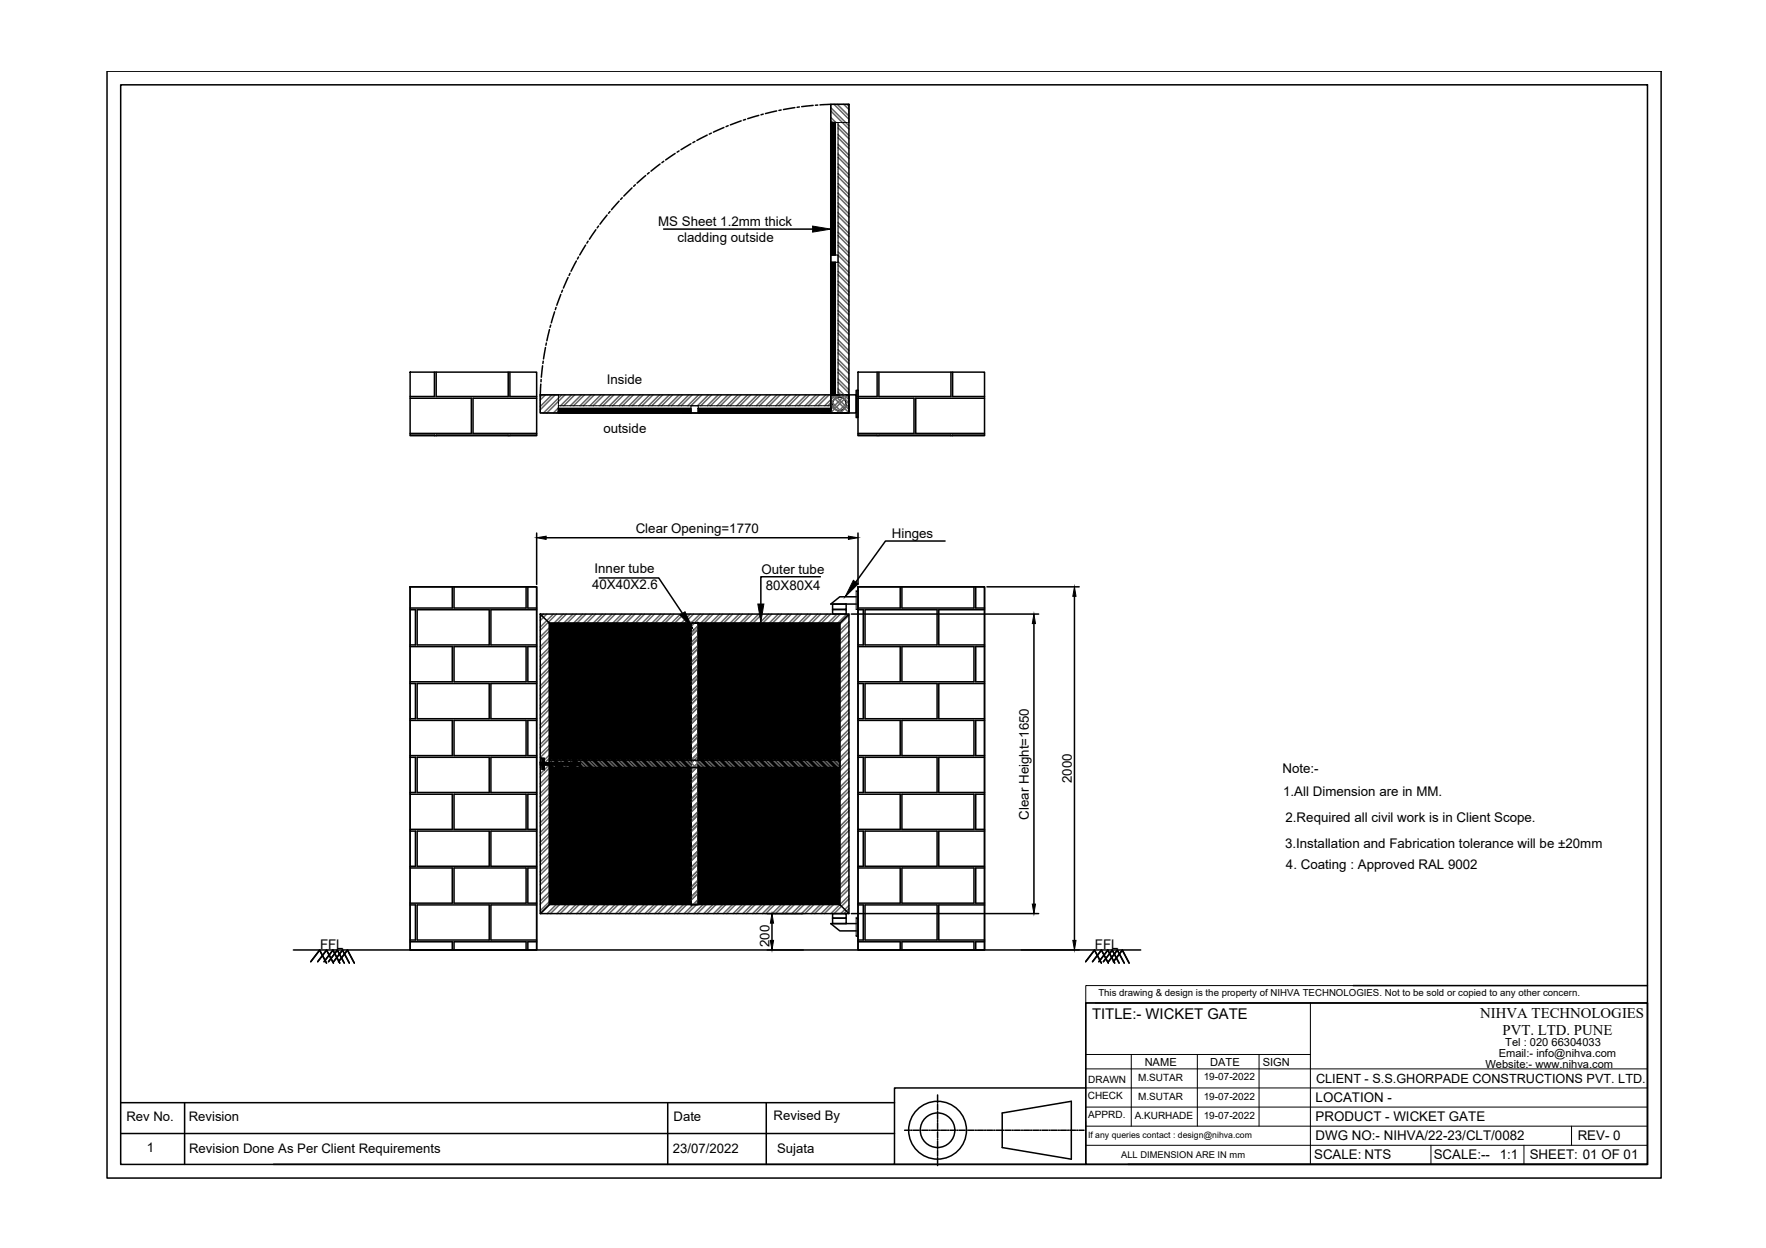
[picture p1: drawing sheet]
<svg xmlns="http://www.w3.org/2000/svg" width="297mm" height="210mm" viewBox="0 0 297 210" stroke-linecap="round" stroke-linejoin="round" font-family="sans-serif">
<!-- layer: 0 -->
<g fill="none" stroke="#000" stroke-width=".25">
<path d="M18 12h261.4v186.1h-261.4zM20.3 14.3h256.8v181.5h-256.8zM127.6 19.4l-1.8 .6M128.4 19.2l-.4 .1M130.6 18.7l-1.9 .4M131.4 18.5l-.4 .1M133.7 18.1l-1.9 .3M134.5 18h-.4M136.8 17.7l-2 .2M137.5 17.7h-.4M139.7 17.5h3.1v52h-3.1zM139.7 17.5l-1.8 .1"/>
<path d="M100.2 38.6l-1.1 1.6M100.7 38l-.3 .3M102.1 36.2l-1.2 1.5M102.6 35.6l-.2 .3M104.1 33.8l-1.3 1.5M104.7 33.3l-.3 .2M106.3 31.6l-1.4 1.4M106.9 31.1l-.3 .2M108.6 29.5l-1.5 1.3M109.2 29l-.3 .3M111 27.6l-1.5 1.2M111.6 38.5h25.1"/>
<path d="M111.6 27.1l-.3 .3M113.6 25.8l-1.6 1.1M114.2 25.4l-.3 .2M116.2 24.2l-1.7 1M116.9 23.8l-.4 .2M118.9 22.7l-1.7 .9M119.6 22.4l-.3 .2M121.8 21.4l-1.8 .8M122.5 21.1l-.4 .2M124.7 20.3l-1.9 .7M125.4 20.1l-.4 .1M139.7 20.6h.8v22.3h-.8z"/>
<path d="M91.7 58.5l-.3 1.9M91.9 57.7l-.1 .4M92.4 55.4l-.4 1.9M92.6 54.7l-.1 .4M93.3 52.5l-.6 1.8M93.5 51.7l-.1 .4M94.3 49.5l-.6 1.8M94.6 48.8l-.1 .4M95.5 46.7l-.7 1.8M95.9 46l-.2 .3M96.9 43.9l-.9 1.7M97.3 43.2l-.2 .4"/>
<path d="M98.5 41.2l-1 1.7M98.9 40.6l-.2 .3M139.7 44.1h.8v22.3h-.8zM69 62.6h21.3v10.7h-21.3zM69 67h10.3v5.9h-10.3M69 73.2h4.1v.1M73.1 62.6v4.1h-4.1M73.4 73.3v-.1h12.1v.1M73.4 62.6v4.1h12.1v-4.1M85.8 62.6v4.1h4.5M90.3 67h-10.7v5.9h10.7M90.3 73.2h-4.5v.1"/>
<path d="M90.9 66.4h51.9v3.1h-51.9zM91 64.6l-.1 1.8M91 63.8v.4M91.3 61.5l-.3 1.9M91.4 60.7l-.1 .4M93.9 68.7h22.3v.8h-22.3zM117.4 68.7h22.3v.8h-22.3zM139.7 66.4h4.3v3.1h-4.3zM144 65.6h.3v4.6h-.3zM144.3 62.6h21.3v10.7h-21.3zM144.3 67h9.4v5.9h-9.4M144.3 73.2h3.2v.1"/>
<path d="M147.5 62.6v4.1h-3.2M147.8 73.3v-.1h12.1v.1M147.8 62.6v4.1h12.1v-4.1M160.2 62.6v4.1h5.4M165.6 67h-11.6v5.9h11.6M165.6 73.2h-5.4v.1M69 98.7h21.3v61.1h-21.3zM76.1 98.7v3.6h-7.1M76.4 98.7v3.6h12.1v-3.6M88.8 98.7v3.6h1.5M90.3 89.7v8.6M91.9 90.4h50.8"/>
<path d="M100.8 97.2h10l4 6M138 97h-10v4.6M144.3 98.7h21.3v61.1h-21.3zM144.3 89.7v8.6M151.4 98.7v3.6h-7.1M151.7 98.7v3.6h12.1v-3.6M159 91h-10.1l-5 6.9M164.1 98.7v3.6h1.5M166 98.7h15.5M69 102.6h.9v5.9h-.9M69 108.8h7.1v5.9h-7.1M69 115h.9v5.9h-.9"/>
<path d="M70.2 102.6h12.1v5.9h-12.1zM70.2 115h12.1v5.9h-12.1zM76.4 108.8h12.1v5.9h-12.1zM90.3 102.6h-7.7v5.9h7.7M90.3 108.8h-1.5v5.9h1.5M90.3 115h-7.7v5.9h7.7M90.9 103.3h51.9v50.4h-51.9zM90.9 103.3l1.5 1.5h48.9v47.3h-48.9v-47.3M116.2 104.8h1.2v47.3h-1.2zM140 101.6h2.3v.9h-2.3zM140 102.5h2.3v.8h-2.3zM142.8 103.3l-1.5 1.5"/>
<path d="M143.2 103.3h31.5M144 100.4h-2.7l-1.6 1.2h4.3M144.3 102.6h.9v5.9h-.9M144.3 108.8h7.1v5.9h-7.1M144.3 115h.9v5.9h-.9M145.5 102.6h12.1v5.9h-12.1zM145.5 115h12.1v5.9h-12.1zM151.7 108.8h12.1v5.9h-12.1zM165.6 102.6h-7.7v5.9h7.7M165.6 108.8h-1.5v5.9h1.5M165.6 115h-7.7v5.9h7.7M173.9 104.9v47.2"/>
<path d="M180.7 100.3v57.9M69 121.2h7.1v5.9h-7.1M69 127.4h.9v5.9h-.9M69 133.6h7.1v5.9h-7.1M69 139.8h.9v5.9h-.9M70.2 127.4h12.1v5.9h-12.1zM70.2 139.8h12.1v5.9h-12.1zM76.4 121.2h12.1v5.9h-12.1zM76.4 133.6h12.1v5.9h-12.1zM90.3 121.2h-1.5v5.9h1.5M90.3 127.4h-7.7v5.9h7.7M90.3 133.6h-1.5v5.9h1.5"/>
<path d="M90.3 139.8h-7.7v5.9h7.7M92.4 127.9h48.9v1.2h-48.9zM144.3 121.2h7.1v5.9h-7.1M144.3 127.4h.9v5.9h-.9M144.3 133.6h7.1v5.9h-7.1M144.3 139.8h.9v5.9h-.9M145.5 127.4h12.1v5.9h-12.1zM145.5 139.8h12.1v5.9h-12.1zM151.7 121.2h12.1v5.9h-12.1zM151.7 133.6h12.1v5.9h-12.1zM165.6 121.2h-1.5v5.9h1.5M165.6 127.4h-7.7v5.9h7.7"/>
<path d="M165.6 133.6h-1.5v5.9h1.5M165.6 139.8h-7.7v5.9h7.7M49.4 159.8h142.5M53.8 159.8l1.1 2.2M54.9 159.8l1.2 2.2M56.7 159.8l-1.4 2M57.6 159.8l-1.5 2M58.4 159.8l1.2 2.2M69 146h7.1v5.9h-7.1M69 152.2h.9v5.9h-.9M69 158.4h7.1v1.4M70.2 152.2h12.1v5.9h-12.1z"/>
<path d="M76.4 146h12.1v5.9h-12.1zM76.4 159.8v-1.4h12.1v1.4M90.3 146h-1.5v5.9h1.5M90.3 152.2h-7.7v5.9h7.7M90.3 158.4h-1.5v1.4M92.4 152.1l-1.5 1.6M129 153.7h6.1M129.8 155.3v2.9M140 154.4h2.3v.9h-2.3zM140 153.7h2.3v.7h-2.3zM141.3 152.1l1.5 1.6M143.2 153.7h31.5"/>
<path d="M144 155.3h-4.3l1.6 1.3h2.7M144.3 146h7.1v5.9h-7.1M144.3 152.2h.9v5.9h-.9M144.3 158.4h7.1v1.4M145.5 152.2h12.1v5.9h-12.1zM151.7 146h12.1v5.9h-12.1zM151.7 159.8v-1.4h12.1v1.4M165.6 146h-1.5v5.9h1.5M165.6 152.2h-7.7v5.9h7.7M165.6 158.4h-1.5v1.4M185.3 159.8l-1.5 2M188.8 159.8l-1.5 2"/>
<path d="M52.3 161.8l1.5-2 1.1 2.2M53.4 161.8l1.5-2 1.2 2.2M54.5 161.8l1.5-2 1.2 2.2M55.3 161.7l1.4-1.9 1.2 2.2M56.1 161.7l1.5-1.9 1.2 2.2M56.9 161.8l1.5-2 1.2 2.2M182.6 161.8l1.5-2 1.2 2.2M182.6 161.7l1.5-1.9 1.2 2.2M182.6 168.7h94.5v27.1h-94.5zM183.8 161.7l1.5-1.9 1.1 2.2M184.8 161.8l1.5-2 1.2 2.2M184.8 161.7l1.5-1.9 1.2 2.2"/>
<path d="M185.6 161.8l1.5-2 1.1 2.2M185.6 161.7l1.5-1.9 1.1 2.2M186.4 161.8l1.5-2 1.2 2.2M186.4 161.7l1.5-1.9 1.2 2.2M187.3 161.7l1.5-1.9 1.1 2.2M227.6 165.8h49.5M20.3 190.6h130.2M20.3 185.5h130.2M31.1 185.5v10.3M112.3 185.5v10.3M128.9 185.5v10.3M150.5 195.8h32.1"/>
<path d="M152.2 190.1h.8M153.2 190.1h.2M153.6 190.1h.9M154.7 190.1h.2M155.1 190.1h1M156.3 190.1h.2M156.7 190.1h.9M157.7 184.2v1M157.7 185.3v.2M157.7 185.7v1M157.7 186.9v.2M157.7 187.3v1"/>
<path d="M157.7 188.4v.2M157.7 188.8v1M157.7 190v.2M157.7 190.4v1M157.7 191.5v.2M157.7 191.9v1M157.7 193.1v.2M157.7 193.5v1M157.7 194.7v.1M157.7 195v1M157.8 190.1h.2M158.2 190.1h1"/>
<path d="M159.4 190.1h.2M159.8 190.1h.9M160.9 190.1h.2M161.3 190.1h1M162.5 190.1h.2M162.9 190.1h.9M164 190.1h.2M164.4 190.1h1M165.6 190.1h.2M166 190.1h1M167.1 190.1h.2M167.5 190.1h1"/>
<path d="M168.6 187.2l11.6-2v9.8l-11.6-2zM168.7 190.1h.2M169.1 190.1h1M170.2 190.1h.2M170.6 190.1h1M171.8 190.1h.2M172.2 190.1h1M173.3 190.1h.2M173.7 190.1h1M174.9 190.1h.2M175.3 190.1h1M176.4 190.1h.2"/>
<path d="M176.8 190.1h1M178 190.1h.2M178.4 190.1h1M179.6 190.1h.1M179.9 190.1h1M181.1 190.1h.2M181.5 190.1h.8M182.6 183h-32.1v12.8h-104.5M189.8 195.8h87.3"/>
<circle cx="141.2" cy="67.9" r="1.15"/>
<circle cx="157.7" cy="190.1" r="4.9"/>
<circle cx="157.7" cy="190.1" r="2.91"/>
</g>
<g fill="none" stroke="#636466" stroke-width=".25">
<path d="M139.7 18.1l3.1 3.1M139.7 18.6l3.1 3.1M139.7 19.7l.9 .9M140.3 17.5l2.5 2.6M140.8 17.5l2 2M141.9 17.5l.9 .9M142.5 17.5l.3 .4M139.7 20.3l.3 .3M141 21l1.8 1.8M141 22.6l1.8 1.8M141 24.3l1.8 1.8M141 25.9l1.8 1.8"/>
<path d="M141 27.5l1.8 1.9M141 29.2l1.8 1.8M141 30.8l1.8 1.9M141 32.5l1.8 1.8M141 34.1l1.8 1.9M141 35.8l1.8 1.8M141 37.4l1.8 1.9M141 39.1l1.8 1.8M141 21.5l1.8 1.8M141 23.2l1.8 1.8M141 24.8l1.8 1.8M141 26.4l1.8 1.9"/>
<path d="M141 28.1l1.8 1.8M141 29.7l1.8 1.9M141 31.4l1.8 1.8M141 33l1.8 1.9M141 34.7l1.8 1.8M141 36.3l1.8 1.9M141 38l1.8 1.8M141 39.6l1.8 1.8M141 40.7l1.8 1.8M141 42.4l1.8 1.8M141 44l1.8 1.8M141 45.6l1.8 1.9"/>
<path d="M141 47.3l1.8 1.8M141 48.9l1.8 1.9M141 50.6l1.8 1.8M141 52.2l1.8 1.9M141 53.9l1.8 1.8M141 55.5l1.8 1.9M141 57.2l1.8 1.8M141 58.8l1.8 1.8M141 41.3l1.8 1.8M141 42.9l1.8 1.8M141 44.5l1.8 1.9M141 46.2l1.8 1.8"/>
<path d="M141 47.8l1.8 1.9M141 49.5l1.8 1.8M141 51.1l1.8 1.9M141 52.8l1.8 1.8M141 54.4l1.8 1.9M141 56.1l1.8 1.8M141 57.7l1.8 1.8M141 59.4l1.8 1.8M91.2 66.4l-.3 .3M91.7 66.4l-.8 .9M92.8 66.4l-1.9 2M93.4 66.4l-2.5 2.5"/>
<path d="M93.9 68.6l-.8 .9M93.9 69.2l-.3 .3M94.5 66.4l-3.1 3.1M95 66.4l-3 3.1M96.1 66.4l-1.8 1.8M96.7 66.4l-1.9 1.8M97.8 66.4l-1.9 1.8M98.3 66.4l-1.8 1.8M99.4 66.4l-1.8 1.8M100 66.4l-1.9 1.8M101.1 66.4l-1.9 1.8M101.6 66.4l-1.8 1.8"/>
<path d="M102.7 66.4l-1.8 1.8M103.3 66.4l-1.9 1.8M104.4 66.4l-1.9 1.8M104.9 66.4l-1.8 1.8M106 66.4l-1.8 1.8M106.5 66.4l-1.8 1.8M107.6 66.4l-1.8 1.8M108.2 66.4l-1.8 1.8M109.3 66.4l-1.8 1.8M109.8 66.4l-1.8 1.8M110.9 66.4l-1.8 1.8M111.5 66.4l-1.9 1.8"/>
<path d="M112.6 66.4l-1.9 1.8M113.1 66.4l-1.8 1.8M114.2 66.4l-1.8 1.8M114.8 66.4l-1.9 1.8M115.9 66.4l-1.9 1.8M116.4 66.4l-1.8 1.8M117.5 66.4l-1.8 1.8M118.1 66.4l-1.9 1.8M119.2 66.4l-1.9 1.8M119.7 66.4l-1.8 1.8M120.8 66.4l-1.8 1.8M121.3 66.4l-1.8 1.8"/>
<path d="M122.4 66.4l-1.8 1.8M123 66.4l-1.8 1.8M124.1 66.4l-1.8 1.8M124.6 66.4l-1.8 1.8M125.7 66.4l-1.8 1.8M126.3 66.4l-1.9 1.8M127.4 66.4l-1.8 1.8M127.9 66.4l-1.8 1.8M129 66.4l-1.8 1.8M129.6 66.4l-1.9 1.8M130.7 66.4l-1.9 1.8M131.2 66.4l-1.8 1.8"/>
<path d="M132.3 66.4l-1.8 1.8M132.9 66.4l-1.9 1.8M134 66.4l-1.9 1.8M134.5 66.4l-1.8 1.8M135.6 66.4l-1.8 1.8M136.2 66.4l-1.9 1.8M137.3 66.4l-1.9 1.8M137.8 66.4l-1.8 1.8M138.9 66.4l-1.8 1.8M139.4 66.4l-1.8 1.8M139.7 67.5l2 2M139.7 69.1l.4 .4"/>
<path d="M139.7 68l1.5 1.5M139.8 66.4l3 3M140.3 66.4l2.5 2.5M140.5 66.4l-1.8 1.8M141 65.4l1.8 1.8M141 65.9l1.8 1.9M141 60.5l1.8 1.8M141 62.1l1.8 1.8M141 63.7l1.8 1.9M141 61l1.8 1.8M141 62.7l1.8 1.8M141 64.3l1.8 1.8"/>
<path d="M141.1 66.4l-1.8 1.8M142.2 66.4l-2.5 2.5M142.7 66.4l-3 3M142.8 67.5l-2 2M142.8 69.1l-.4 .4M142.8 68l-1.5 1.5M91.4 103.3l-.5 .5M92 103.3l-1.1 1.1M92.4 105.6l-1.5 1.5M92.4 107.2l-1.5 1.6M92.4 108.9l-1.5 1.5M92.4 110.5l-1.5 1.6"/>
<path d="M92.4 112.2l-1.5 1.5M92.4 113.8l-1.5 1.5M92.4 115.5l-1.5 1.5M92.4 117.1l-1.5 1.5M92.4 118.8l-1.5 1.5M92.4 106.1l-1.5 1.6M92.4 107.8l-1.5 1.5M92.4 109.4l-1.5 1.6M92.4 111.1l-1.5 1.5M92.4 112.7l-1.5 1.5M92.4 114.4l-1.5 1.5M92.4 116l-1.5 1.5"/>
<path d="M92.4 117.7l-1.5 1.5M92.4 119.3l-1.5 1.5M93.1 103.3l-2.2 2.2M93.6 103.3l-2.7 2.7M94.7 103.3l-1.5 1.5M95.3 103.3l-1.6 1.5M96.4 103.3l-1.6 1.5M96.9 103.3l-1.5 1.5M98 103.3l-1.5 1.5M98.6 103.3l-1.6 1.5M99.7 103.3l-1.6 1.5M100.2 103.3l-1.5 1.5"/>
<path d="M101.3 103.3l-1.5 1.5M101.8 103.3l-1.5 1.5M102.9 103.3l-1.5 1.5M103.5 103.3l-1.5 1.5M104.6 103.3l-1.5 1.5M105.1 103.3l-1.5 1.5M106.2 103.3l-1.5 1.5M106.8 103.3l-1.5 1.5M107.9 103.3l-1.5 1.5M108.4 103.3l-1.5 1.5M109.5 103.3l-1.5 1.5M110.1 103.3l-1.6 1.5"/>
<path d="M111.2 103.3l-1.6 1.5M111.7 103.3l-1.5 1.5M112.8 103.3l-1.5 1.5M113.4 103.3l-1.6 1.5M114.5 103.3l-1.6 1.5M115 103.3l-1.5 1.5M116.1 103.3l-1.5 1.5M116.2 104.8h.1M116.6 103.3l-1.5 1.5M117.4 110.2l-1.2 1.2M117.4 113.5l-1.2 1.2M117.4 116.7l-1.2 1.3"/>
<path d="M117.4 107.4l-1.2 1.2M117.4 110.7l-1.2 1.2M117.4 114l-1.2 1.2M117.4 117.3l-1.2 1.2M117.4 105.2l-1.2 1.2M117.4 106.9l-1.2 1.2M117.4 108.5l-1.2 1.2M117.4 111.8l-1.2 1.2M117.4 115.1l-1.2 1.2M117.4 118.4l-1.2 1.2M117.4 105.8l-1.2 1.2M117.4 109.1l-1.2 1.2"/>
<path d="M117.4 112.4l-1.2 1.2M117.4 115.7l-1.2 1.2M117.4 118.9l-1.2 1.3M117.8 103.3l-1.6 1.5M118.3 103.3l-2.1 2.1M119.4 103.3l-1.5 1.5M119.9 103.3l-1.5 1.5M121 103.3l-1.5 1.5M121.6 103.3l-1.5 1.5M122.7 103.3l-1.5 1.5M123.2 103.3l-1.5 1.5M124.3 103.3l-1.5 1.5"/>
<path d="M124.9 103.3l-1.6 1.5M126 103.3l-1.6 1.5M126.5 103.3l-1.5 1.5M127.6 103.3l-1.5 1.5M128.2 103.3l-1.6 1.5M129.3 103.3l-1.6 1.5M129.8 103.3l-1.5 1.5M130.9 103.3l-1.5 1.5M131.5 103.3l-1.6 1.5M132.6 103.3l-1.6 1.5M133.1 103.3l-1.5 1.5M134.2 103.3l-1.5 1.5"/>
<path d="M134.7 103.3l-1.5 1.5M135.8 103.3l-1.5 1.5M136.4 103.3l-1.5 1.5M137.5 103.3l-1.5 1.5M138 103.3l-1.5 1.5M139.1 103.3l-1.5 1.5M139.7 103.3l-1.5 1.5M140.8 103.3l-1.5 1.5M141.3 103.3l-1.5 1.5M142.4 103.3l-1.5 1.5M142.8 104.6l-1.5 1.5M142.8 106.2l-1.5 1.5"/>
<path d="M142.8 107.9l-1.5 1.5M142.8 109.5l-1.5 1.5M142.8 111.1l-1.5 1.6M142.8 112.8l-1.5 1.5M142.8 114.4l-1.5 1.6M142.8 116.1l-1.5 1.5M142.8 117.7l-1.5 1.6M142.8 119.4l-1.5 1.5M142.8 103.5l-1.5 1.5M142.8 105.1l-1.5 1.5M142.8 106.8l-1.5 1.5M142.8 108.4l-1.5 1.5"/>
<path d="M142.8 110l-1.5 1.6M142.8 111.7l-1.5 1.5M142.8 113.3l-1.5 1.6M142.8 115l-1.5 1.5M142.8 116.6l-1.5 1.6M142.8 118.3l-1.5 1.5M142.8 119.9l-1.5 1.6M92.4 120.4l-1.5 1.5M92.4 122l-1.5 1.6M92.4 123.7l-1.5 1.5M92.4 125.3l-1.5 1.6M92.4 127l-1.5 1.5"/>
<path d="M92.4 128.6l-1.5 1.6M92.4 130.3l-1.5 1.5M92.4 131.9l-1.5 1.5M92.4 133.6l-1.5 1.5M92.4 135.2l-1.5 1.5M92.4 136.9l-1.5 1.5M92.4 138.5l-1.5 1.5M92.4 120.9l-1.5 1.6M92.4 122.6l-1.5 1.5M92.4 124.2l-1.5 1.6M92.4 125.9l-1.5 1.5M92.4 127.5l-1.5 1.6"/>
<path d="M92.4 129.2l-1.5 1.5M92.4 130.8l-1.5 1.5M92.4 132.5l-1.5 1.5M92.4 134.1l-1.5 1.5M92.4 135.8l-1.5 1.5M92.4 137.4l-1.5 1.5M92.4 139l-1.5 1.6M92.4 128l1.1 1.1M92.8 127.9l1.2 1.2M93.9 127.9l1.2 1.2M94.4 127.9l1.2 1.2M95.5 127.9l1.2 1.2"/>
<path d="M96.1 127.9l1.2 1.2M97.2 127.9l1.2 1.2M97.7 127.9l1.2 1.2M98.8 127.9l1.2 1.2M99.4 127.9l1.2 1.2M100.5 127.9l1.2 1.2M101 127.9l1.2 1.2M102.1 127.9l1.2 1.2M102.6 127.9l1.3 1.2M103.7 127.9l1.3 1.2M104.3 127.9l1.2 1.2M105.4 127.9l1.2 1.2"/>
<path d="M105.9 127.9l1.3 1.2M107 127.9l1.3 1.2M107.6 127.9l1.2 1.2M108.7 127.9l1.2 1.2M109.2 127.9l1.2 1.2M110.3 127.9l1.2 1.2M110.9 127.9l1.2 1.2M112 127.9l1.2 1.2M112.5 127.9l1.2 1.2M113.6 127.9l1.2 1.2M114.2 127.9l1.2 1.2M115.3 127.9l1.2 1.2"/>
<path d="M115.8 127.9l1.2 1.2M116.9 127.9l1.2 1.2M117.4 120l-1.2 1.3M117.4 123.3l-1.2 1.3M117.4 126.6l-1.2 1.2M117.4 134.8l-1.2 1.3M117.4 138.1l-1.2 1.3M117.4 128.8l-1.2 1.2M117.4 132.1l-1.2 1.2M117.4 135.4l-1.2 1.2M117.4 138.7l-1.2 1.2M117.4 121.7l-1.2 1.2"/>
<path d="M117.4 125l-1.2 1.2M117.4 128.3l-1.2 1.2M117.4 129.9l-1.2 1.2M117.4 131.6l-1.2 1.2M117.4 133.2l-1.2 1.2M117.4 136.5l-1.2 1.2M117.4 139.8l-1.2 1.2M117.4 120.6l-1.2 1.2M117.4 122.2l-1.2 1.3M117.4 123.9l-1.2 1.2M117.4 125.5l-1.2 1.2M117.4 127.2l-1.2 1.2"/>
<path d="M117.4 130.5l-1.2 1.2M117.4 133.8l-1.2 1.2M117.4 137l-1.2 1.3M117.5 127.9l1.2 1.2M118.6 127.9l1.2 1.2M119.1 127.9l1.2 1.2M120.2 127.9l1.2 1.2M120.7 127.9l1.3 1.2M121.8 127.9l1.3 1.2M122.4 127.9l1.2 1.2M123.5 127.9l1.2 1.2M124 127.9l1.3 1.2"/>
<path d="M125.1 127.9l1.3 1.2M125.7 127.9l1.2 1.2M126.8 127.9l1.2 1.2M127.3 127.9l1.3 1.2M128.4 127.9l1.2 1.2M129 127.9l1.2 1.2M130.1 127.9l1.2 1.2M130.6 127.9l1.2 1.2M131.7 127.9l1.2 1.2M132.3 127.9l1.2 1.2M133.4 127.9l1.2 1.2M133.9 127.9l1.2 1.2"/>
<path d="M135 127.9l1.2 1.2M135.6 127.9l1.2 1.2M136.7 127.9l1.2 1.2M137.2 127.9l1.2 1.2M138.3 127.9l1.2 1.2M138.8 127.9l1.3 1.2M139.9 127.9l1.3 1.2M140.5 127.9l.8 .7M142.8 121l-1.5 1.5M142.8 122.7l-1.5 1.5M142.8 124.3l-1.5 1.5M142.8 126l-1.5 1.5"/>
<path d="M142.8 127.6l-1.5 1.5M142.8 129.2l-1.5 1.6M142.8 130.9l-1.5 1.5M142.8 132.5l-1.5 1.6M142.8 134.2l-1.5 1.5M142.8 135.8l-1.5 1.6M142.8 137.5l-1.5 1.5M142.8 139.1l-1.5 1.5M142.8 121.6l-1.5 1.5M142.8 123.2l-1.5 1.5M142.8 124.9l-1.5 1.5M142.8 126.5l-1.5 1.5"/>
<path d="M142.8 128.2l-1.5 1.5M142.8 129.8l-1.5 1.5M142.8 131.4l-1.5 1.6M142.8 133.1l-1.5 1.5M142.8 134.7l-1.5 1.6M142.8 136.4l-1.5 1.5M142.8 138l-1.5 1.6M142.8 139.7l-1.5 1.5M92.4 140.1l-1.5 1.6M92.4 141.8l-1.5 1.5M92.4 143.4l-1.5 1.6M92.4 145.1l-1.5 1.5"/>
<path d="M92.4 146.7l-1.5 1.6M92.4 148.4l-1.5 1.5M92.4 150l-1.5 1.5M92.4 151.7l-1.5 1.5M92.4 140.7l-1.5 1.5M92.4 142.3l-1.5 1.6M92.4 144l-1.5 1.5M92.4 145.6l-1.5 1.6M92.4 147.3l-1.5 1.5M92.4 148.9l-1.5 1.5M92.4 150.6l-1.5 1.5M92.5 152.1l-1.6 1.6"/>
<path d="M93.6 152.1l-1.6 1.6M94.1 152.1l-1.5 1.6M95.2 152.1l-1.5 1.6M95.8 152.1l-1.6 1.6M96.9 152.1l-1.6 1.6M97.4 152.1l-1.5 1.6M98.5 152.1l-1.5 1.6M99 152.1l-1.5 1.6M100.2 152.1l-1.6 1.6M100.7 152.1l-1.5 1.6M101.8 152.1l-1.5 1.6M102.3 152.1l-1.5 1.6"/>
<path d="M103.4 152.1l-1.5 1.6M104 152.1l-1.5 1.6M105.1 152.1l-1.5 1.6M105.6 152.1l-1.5 1.6M106.7 152.1l-1.5 1.6M107.3 152.1l-1.6 1.6M108.4 152.1l-1.6 1.6M108.9 152.1l-1.5 1.6M110 152.1l-1.5 1.6M110.6 152.1l-1.6 1.6M111.7 152.1l-1.6 1.6M112.2 152.1l-1.5 1.6"/>
<path d="M113.3 152.1l-1.5 1.6M113.9 152.1l-1.6 1.6M115 152.1l-1.6 1.6M115.5 152.1l-1.5 1.6M117.4 141.4l-1.2 1.3M117.4 144.7l-1.2 1.2M117.4 148l-1.2 1.2M117.4 151.3l-2.3 2.4M117.4 142l-1.2 1.2M117.4 145.3l-1.2 1.2M117.4 151.8l-1.8 1.9M117.4 143.1l-1.2 1.2"/>
<path d="M117.4 146.4l-1.2 1.2M117.4 149.7l-1.2 1.2M117.4 140.3l-1.2 1.3M117.4 143.6l-1.2 1.2M117.4 146.9l-1.2 1.2M117.4 148.6l-1.2 1.2M117.4 150.2l-1.2 1.2M118.2 152.1l-1.5 1.6M118.8 152.1l-1.5 1.6M119.9 152.1l-1.5 1.6M120.4 152.1l-1.5 1.6M121.5 152.1l-1.5 1.6"/>
<path d="M122.1 152.1l-1.5 1.6M123.2 152.1l-1.5 1.6M123.7 152.1l-1.5 1.6M124.8 152.1l-1.5 1.6M125.4 152.1l-1.5 1.6M126.5 152.1l-1.6 1.6M127 152.1l-1.5 1.6M128.1 152.1l-1.5 1.6M128.7 152.1l-1.6 1.6M129.8 152.1l-1.6 1.6M130.3 152.1l-1.5 1.6M131.4 152.1l-1.5 1.6"/>
<path d="M132 152.1l-1.6 1.6M133.1 152.1l-1.6 1.6M133.6 152.1l-1.5 1.6M134.7 152.1l-1.5 1.6M135.3 152.1l-1.6 1.6M136.3 152.1l-1.5 1.6M136.9 152.1l-1.5 1.6M138 152.1l-1.5 1.6M138.5 152.1l-1.5 1.6M139.6 152.1l-1.5 1.6M140.2 152.1l-1.5 1.6M142.8 140.8l-1.5 1.5"/>
<path d="M142.8 142.4l-1.5 1.5M142.8 144l-1.5 1.6M142.8 145.7l-1.5 1.5M142.8 147.3l-1.5 1.6M142.8 149l-1.5 1.5M142.8 150.6l-3 3.1M142.8 152.3l-1.4 1.4M142.8 141.3l-1.5 1.5M142.8 143l-1.5 1.5M142.8 144.6l-1.5 1.5M142.8 146.3l-1.5 1.5M142.8 147.9l-1.5 1.5"/>
<path d="M142.8 149.5l-1.5 1.6M142.8 151.2l-2.5 2.5M142.8 152.8l-.8 .9"/>
</g>
<g fill="#000" stroke="#000" stroke-width=".17">
<path d="M136.7 38l3 .5-3 .5zM90.3 90.4l1.6-.2v.5zM142.7 90.2l1.6 .2-1.6 .3zM143.5 97.6l.9 .6-2.2 2.2zM114.4 103.5l.8-.6 1.3 2.8zM127.5 101.6h1l-.5 3zM173.9 103.3l.3 1.6h-.6zM180.7 98.7l.3 1.6h-.6zM129.8 153.7l.3 1.6h-.5zM129.6 158.2h.5l-.3 1.6zM173.6 152.1h.6l-.3 1.6zM180.4 158.2h.6l-.3 1.6z"/>
<path d="M140.5 20.6l-.8 22.3h.8zM139.7 20.6h.8l-.8 22.3z"/>
<path d="M93.9 68.7l22.3 .8v-.8zM93.9 68.7l22.3 .8h-22.3z"/>
<path d="M117.4 68.7l22.3 .8v-.8zM117.4 68.7l22.3 .8h-22.3z"/>
<path d="M140.5 44.1l-.8 22.3h.8zM139.7 44.1h.8l-.8 22.3z"/>
<path d="M92.4 104.8l23.8 47.3v-47.3zM92.4 104.8l23.8 47.3h-23.8z"/>
<path d="M92.4 104.8l23.8 47.3v-47.3zM92.4 104.8l23.8 47.3h-23.8z"/>
<path d="M117.4 104.8l23.9 47.3v-47.3zM117.4 104.8l23.9 47.3h-23.9z"/>
<path d="M117.4 104.8l23.9 47.3v-47.3zM117.4 104.8l23.9 47.3h-23.9z"/>
<path d="M90.9 128.3l.2 .4v-.4zM90.9 128.3l.2 .4h-.2z"/>
<path d="M91.1 127.5l.5 .8v-.8zM91.1 127.5l.5 .8h-.5z"/>
<path d="M91.1 128.3l.5 .4v-.4zM91.1 128.3l.5 .4h-.5z"/>
<path d="M91.1 128.7l.5 .7v-.7zM91.1 128.7l.5 .7h-.5z"/>
<path d="M93.4 129.4l.4 1.1v-1.1zM93.4 129.4l.4 1.1h-.4z"/>
<path d="M93.8 129.4l.3 1.1v-1.1zM93.8 129.4l.3 1.1h-.3z"/>
<path d="M93.4 128.7l1.1 .7v-.7zM93.4 128.7l1.1 .7h-1.1z"/>
<path d="M94.1 129.4l.4 1.1v-1.1zM94.1 129.4l.4 1.1h-.4z"/>
<path d="M93.4 130.5l1.1 .3v-.3zM93.4 130.5l1.1 .3h-1.1z"/>
<path d="M91.6 128.3l4.8 .4v-.4zM91.6 128.3l4.8 .4h-4.8z"/>
<path d="M96.4 127.5l.4 .8v-.8zM96.4 127.5l.4 .8h-.4z"/>
<path d="M96.4 128.3l.4 .4v-.4zM96.4 128.3l.4 .4h-.4z"/>
<path d="M96.4 128.7l.4 .7v-.7zM96.4 128.7l.4 .7h-.4z"/>
<path d="M96.8 128.3l.9 .4v-.4zM96.8 128.3l.9 .4h-.9z"/>
</g>
<g fill="none" stroke="#000" stroke-width=".17">
<path d="M144 99.5h.3v3h-.3zM144 99.5h.1M144.3 99.5h.1M144.3 102.5h.1M91.1 127.5h.5v1.9h-.5zM91.1 128.3h-.2v.4h.2M91.6 128.7h1.8v2.1h1.1v-2.1h1.9M91.6 128.3h4.8M93.8 129.4h.3v1.1h-.3zM96.4 127.5h.4v1.9h-.4zM97.7 128.3h-.9h.9v.4h-.9h.9M144 154.4h.3v3.1h-.3z"/>
<path d="M144 154.4h.1M144 157.5h.1M144.3 157.5h.1M182.6 165.8h94.5v2.9h-94.5zM182.6 179.8h94.5M182.6 168.7v27.1M182.6 177.4h37.8M184.2 168.7h92.9M190.3 177.4v12M201.4 177.4v12M211.8 177.4v12M220.4 168.7v27.1"/>
<path d="M182.6 189.4h94.5M182.6 186.2h94.5M182.6 183h94.5M182.6 192.6h94.5M240.7 192.6v3.2M256.3 192.6v3.2M264.3 189.4v3.2"/>
</g>
<g fill="none" stroke="#000" stroke-width=".18">
<path d="M139.7 17.8v.2M139.7 18.1v.2M139.7 18.4v.2M139.7 18.7v.2M139.7 19v.2M139.7 19.3v.2M139.7 19.6v.2M139.7 19.9v.1M139.9 17.5h-.2v.2M140 17.5h.2M140.3 17.5h.2M140.6 17.5h.2"/>
<path d="M140.9 17.5h.2M141.2 17.5h.2M141.5 17.5h.1M141.7 17.5h.2M142 17.5h.2M142.3 17.5h.2M142.6 17.5h.2v.2M142.8 17.8v.2M142.8 18.1v.2M142.8 18.4v.2M142.8 18.7v.2M142.8 19v.2"/>
<path d="M142.8 19.3v.2M142.8 19.6v.2M142.8 19.9v.1M139.7 20.4v.2h.2M139.7 20.1v.2M139.7 20.9v.2M139.7 21.2v.2M139.7 21.5v.1M139.7 21.7v.2M139.7 22v.2M139.7 22.3v.2M139.7 22.6v.2"/>
<path d="M139.7 22.9v.2M139.7 23.2v.2M139.7 23.5v.2M139.7 23.8v.2M139.7 24.1v.2M139.7 24.4v.2M139.7 24.6v.2M139.7 24.9v.2M139.7 25.2v.2M139.7 25.5v.2M139.7 25.8v.2M139.7 26.1v.2"/>
<path d="M139.7 26.4v.2M139.7 26.7v.2M139.7 27v.2M139.7 27.3v.2M139.7 27.6v.1M139.7 27.8v.2M139.7 28.1v.2M139.7 28.4v.2M139.7 28.7v.2M139.7 29v.2M139.7 29.3v.2M139.7 29.6v.2"/>
<path d="M139.7 29.9v.2M139.7 30.2v.2M139.7 30.5v.2M139.7 30.8v.2M139.7 31.1v.1M139.7 31.3v.2M139.7 31.6v.2M139.7 31.9v.2M139.7 32.2v.2M139.7 32.5v.2M139.7 32.8v.2M139.7 33.1v.2"/>
<path d="M139.7 33.4v.2M139.7 33.7v.2M139.7 34v.2M139.7 34.2v.2M139.7 34.5v.2M139.7 34.8v.2M139.7 35.1v.2M139.7 35.4v.2M139.7 35.7v.2M139.7 36v.2M139.7 36.3v.2M139.7 36.6v.2"/>
<path d="M139.7 36.9v.2M139.7 37.2v.1M139.7 37.4v.2M139.7 37.7v.2M139.7 38v.2M139.7 38.3v.2M139.7 38.6v.2M139.7 38.9v.2M139.7 39.2v.2M139.7 39.5v.2M139.7 39.8v.2M139.9 20.6h-.2v.2"/>
<path d="M140 20.6h.2M140.3 20.6h.2M140.5 20.6h.3M140.8 20.6h.2v.2M140.9 20.6h.2M141 20.9v.2M141 21.2v.2M141 21.5v.1M141 21.7v.2M141 22v.2M141 22.3v.2M141 22.6v.2"/>
<path d="M141 22.9v.2M141 23.2v.2M141 23.5v.2M141 23.8v.2M141 24.1v.2M141 24.4v.2M141 24.6v.2M141 24.9v.2M141 25.2v.2M141 25.5v.2M141 25.8v.2M141 26.1v.2"/>
<path d="M141 26.4v.2M141 26.7v.2M141 27v.2M141 27.3v.2M141 27.6v.1M141 27.8v.2M141 28.1v.2M141 28.4v.2M141 28.7v.2M141 29v.2M141 29.3v.2M141 29.6v.2"/>
<path d="M141 29.9v.2M141 30.2v.2M141 30.5v.2M141 30.8v.2M141 31.1v.1M141 31.3v.2M141 31.6v.2M141 31.9v.2M141 32.2v.2M141 32.5v.2M141 32.8v.2M141 33.1v.2"/>
<path d="M141 33.4v.2M141 33.7v.2M141 34v.2M141 34.2v.2M141 34.5v.2M141 34.8v.2M141 35.1v.2M141 35.4v.2M141 35.7v.2M141 36v.2M141 36.3v.2M141 36.6v.2"/>
<path d="M141 36.9v.2M141 37.2v.1M141 37.4v.2M141 37.7v.2M141 38v.2M141 38.3v.2M141 38.6v.2M141 38.9v.2M141 39.2v.2M141 39.5v.2M141 39.8v.2M141.2 20.6h.2"/>
<path d="M141.5 20.6h.1M141.7 20.6h.2M142 20.6h.2M142.3 20.6h.2M142.8 20.1v.2M142.8 20.4v.2h-.2M139.7 44v.1h.2M139.7 40.1v.2M139.7 40.4v.2M139.7 40.7v.1M139.7 40.9v.2M139.7 41.2v.2"/>
<path d="M139.7 41.5v.2M139.7 41.8v.2M139.7 42.1v.2M139.7 42.4v.2M139.7 42.7v.2M139.7 43v1M139.7 44.1v.2M139.7 44.4v.2M139.7 44.7v.2M139.7 45v.2M139.7 45.3v.2M139.7 45.6v.2"/>
<path d="M139.7 45.9v.2M139.7 46.2v.2M139.7 46.5v.2M139.7 46.8v.1M139.7 47v.2M139.7 47.3v.2M139.7 47.6v.2M139.7 47.9v.2M139.7 48.2v.2M139.7 48.5v.2M139.7 48.8v.2M139.7 49.1v.2"/>
<path d="M139.7 49.4v.2M139.7 49.7v.2M139.7 50v.1M139.7 50.2v.2M139.7 50.5v.2M139.7 50.8v.2M139.7 51.1v.2M139.7 51.4v.2M139.7 51.7v.2M139.7 52v.2M139.7 52.3v.2M139.7 52.6v.2"/>
<path d="M139.7 52.9v.2M139.7 53.1v.3M139.7 53.4v.2M139.7 53.7v.2M139.7 54v.2M139.7 54.3v.2M139.7 54.6v.2M139.7 54.9v.2M139.7 55.2v.2M139.7 55.5v.2M139.7 55.8v.2M139.7 56.1v.2"/>
<path d="M139.7 56.4v.1M139.7 56.6v.2M139.7 56.9v.2M139.7 57.2v.2M139.7 57.5v.2M139.7 57.8v.2M139.7 58.1v.2M139.7 58.4v.2M139.7 58.7v.2M139.7 59v.2M139.7 59.3v.2M139.7 59.6v.1"/>
<path d="M139.7 59.8v.2M139.9 42.9h-.2v.1M140 44.1h.1M140 42.9h.1M140.3 44.1h.1M140.3 42.9h.1M140.5 44.1h.2M140.5 42.9h.2M140.8 42.9h.2v.1M140.8 44.1h.2M141 40.1v.2M141 40.4v.2"/>
<path d="M141 40.7v.1M141 40.9v.2M141 41.2v.2M141 41.5v.2M141 41.8v.2M141 42.1v.2M141 42.4v.2M141 42.7v.2M141 43v1.3M141 44.4v.2M141 44.7v.2M141 45v.2"/>
<path d="M141 45.3v.2M141 45.6v.2M141 45.9v.2M141 46.2v.2M141 46.5v.2M141 46.8v.1M141 47v.2M141 47.3v.2M141 47.6v.2M141 47.9v.2M141 48.2v.2M141 48.5v.2"/>
<path d="M141 48.8v.2M141 49.1v.2M141 49.4v.2M141 49.7v.2M141 50v.1M141 50.2v.2M141 50.5v.2M141 50.8v.2M141 51.1v.2M141 51.4v.2M141 51.7v.2M141 52v.2"/>
<path d="M141 52.3v.2M141 52.6v.2M141 52.9v.2M141 53.1v.3M141 53.4v.2M141 53.7v.2M141 54v.2M141 54.3v.2M141 54.6v.2M141 54.9v.2M141 55.2v.2M141 55.5v.2"/>
<path d="M141 55.8v.2M141 56.1v.2M141 56.4v.1M141 56.6v.2M141 56.9v.2M141 57.2v.2M141 57.5v.2M141 57.8v.2M141 58.1v.2M141 58.4v.2M141 58.7v.2M141 59v.2"/>
<path d="M141 59.3v.2M141 59.6v.1M141 59.8v.2M90.9 69.3v.2h.1M90.9 66.7v.2M90.9 67v.2M90.9 67.3v.1M90.9 67.6v.1M90.9 67.8v.2M90.9 68.1v.2M90.9 68.4v.2M90.9 68.7v.2"/>
<path d="M90.9 69v.2M91 66.4h-.1v.2M91.1 69.5h.2M91.1 66.4h.2M91.4 69.5h.2M91.4 66.4h.2M91.7 69.5h.2M91.7 66.4h.2M92 69.5h.2M92 66.4h.2M92.3 69.5h.2M92.3 66.4h.2"/>
<path d="M92.6 69.5h.2M92.6 66.4h.2M92.9 69.5h.2M92.9 66.4h.2M93.2 69.5h.2M93.2 66.4h.2M93.5 69.5h.2M93.5 66.4h.2M93.8 66.4h.1v.2M93.9 69.3v.2h-.1M93.9 69.3v.2h.2M93.9 66.7v.2"/>
<path d="M93.9 67v.2M93.9 67.3v.1M93.9 67.6v.1M93.9 67.8v.2M93.9 68.1v.2M93.9 68.4v.3M93.9 68.7v.3M93.9 69v.2M94.1 68.2h-.2v.2M94.2 69.5h.2M94.2 68.2h.2M94.5 69.5h.2"/>
<path d="M94.5 68.2h.2M94.8 69.5h.2M94.8 68.2h.2M95.1 69.5h.2M95.1 68.2h.2M95.4 69.5h.1M95.4 68.2h.1M95.6 69.5h.2M95.6 68.2h.2M95.9 69.5h.2M95.9 68.2h.2M96.2 69.5h.2"/>
<path d="M96.2 68.2h.2M96.5 69.5h.2M96.5 68.2h.2M96.8 69.5h.2M96.8 68.2h.2M97.1 69.5h.2M97.1 68.2h.2M97.4 69.5h.2M97.4 68.2h.2M97.7 69.5h.2M97.7 68.2h.2M98 69.5h.2"/>
<path d="M98 68.2h.2M98.3 69.5h.2M98.3 68.2h.2M98.6 69.5h.1M98.6 68.2h.1M98.8 69.5h.2M98.8 68.2h.2M99.1 69.5h.2M99.1 68.2h.2M99.4 69.5h.2M99.4 68.2h.2M99.7 69.5h.2"/>
<path d="M99.7 68.2h.2M100 69.5h.2M100 68.2h.2M100.3 69.5h.2M100.3 68.2h.2M100.6 69.5h.2M100.6 68.2h.2M100.9 69.5h.2M100.9 68.2h.2M101.2 69.5h.2M101.2 68.2h.2M101.5 69.5h.2"/>
<path d="M101.5 68.2h.2M101.7 69.5h.2M101.7 68.2h.2M102 69.5h.2M102 68.2h.2M102.3 69.5h.2M102.3 68.2h.2M102.6 69.5h.2M102.6 68.2h.2M102.9 69.5h.2M102.9 68.2h.2M103.2 69.5h.2"/>
<path d="M103.2 68.2h.2M103.5 69.5h.2M103.5 68.2h.2M103.8 69.5h.2M103.8 68.2h.2M104.1 69.5h.2M104.1 68.2h.2M104.4 69.5h.2M104.4 68.2h.2M104.7 69.5h.2M104.7 68.2h.2M105 69.5h.1"/>
<path d="M105 68.2h.1M105.2 69.5h.2M105.2 68.2h.2M105.5 69.5h.2M105.5 68.2h.2M105.8 69.5h.2M105.8 68.2h.2M106.1 69.5h.2M106.1 68.2h.2M106.4 69.5h.2M106.4 68.2h.2M106.7 69.5h.2"/>
<path d="M106.7 68.2h.2M107 69.5h.2M107 68.2h.2M107.3 69.5h.2M107.3 68.2h.2M107.6 69.5h.2M107.6 68.2h.2M107.9 69.5h.2M107.9 68.2h.2M108.2 69.5h.1M108.2 68.2h.1M108.4 69.5h.2"/>
<path d="M108.4 68.2h.2M108.7 69.5h.2M108.7 68.2h.2M109 69.5h.2M109 68.2h.2M109.3 69.5h.2M109.3 68.2h.2M109.6 69.5h.2M109.6 68.2h.2M109.9 69.5h.2M109.9 68.2h.2M110.2 69.5h.2"/>
<path d="M110.2 68.2h.2M110.5 69.5h.2M110.5 68.2h.2M110.8 69.5h.2M110.8 68.2h.2M111.1 69.5h.2M111.1 68.2h.2M111.3 69.5h.2M111.3 68.2h.2M111.6 69.5h.2M111.6 68.2h.2M111.9 69.5h.2"/>
<path d="M111.9 68.2h.2M112.2 69.5h.2M112.2 68.2h.2M112.5 69.5h.2M112.5 68.2h.2M112.8 69.5h.2M112.8 68.2h.2M113.1 69.5h.2M113.1 68.2h.2M113.4 69.5h.2M113.4 68.2h.2M113.7 69.5h.2"/>
<path d="M113.7 68.2h.2M114 69.5h.2M114 68.2h.2M114.3 69.5h.2M114.3 68.2h.2M114.6 69.5h.1M114.6 68.2h.1M114.8 69.5h.2M114.8 68.2h.2M115.1 69.5h.2M115.1 68.2h.2M115.4 69.5h.2"/>
<path d="M115.4 68.2h.2M115.7 69.5h.2M115.7 68.2h.2M116 69.5h.2M116 68.2h.2M116.2 69.3v.2h.1M116.2 68.5v.2M116.2 68.8v.2M116.2 69v.2M116.3 69.5h1.1M116.3 68.2h1.4M116.3 68.2h-.1v.2"/>
<path d="M117.4 69.3v.2h-.1M117.4 68.2v.2M117.4 68.5v.2M117.4 68.8v.2M117.4 69v.2M117.5 69.5h.2M117.8 69.5h.1M117.8 68.2h.1M118 69.5h.2M118 68.2h.2M118.3 69.5h.2M118.3 68.2h.2"/>
<path d="M118.6 69.5h.2M118.6 68.2h.2M118.9 69.5h.2M118.9 68.2h.2M119.2 69.5h.2M119.2 68.2h.2M119.5 69.5h.2M119.5 68.2h.2M119.8 69.5h.2M119.8 68.2h.2M120.1 69.5h.2M120.1 68.2h.2"/>
<path d="M120.4 69.5h.2M120.4 68.2h.2M120.7 69.5h.2M120.7 68.2h.2M120.9 69.5h.2M120.9 68.2h.2M121.2 69.5h.2M121.2 68.2h.2M121.5 69.5h.2M121.5 68.2h.2M121.8 69.5h.2M121.8 68.2h.2"/>
<path d="M122.1 69.5h.2M122.1 68.2h.2M122.4 69.5h.2M122.4 68.2h.2M122.7 69.5h.2M122.7 68.2h.2M123 69.5h.2M123 68.2h.2M123.3 69.5h.2M123.3 68.2h.2M123.6 69.5h.2M123.6 68.2h.2"/>
<path d="M123.9 69.5h.2M123.9 68.2h.2M124.2 69.5h.1M124.2 68.2h.1M124.4 69.5h.2M124.4 68.2h.2M124.7 69.5h.2M124.7 68.2h.2M125 69.5h.2M125 68.2h.2M125.3 69.5h.2M125.3 68.2h.2"/>
<path d="M125.6 69.5h.2M125.6 68.2h.2M125.9 69.5h.2M125.9 68.2h.2M126.2 69.5h.2M126.2 68.2h.2M126.5 69.5h.2M126.5 68.2h.2M126.8 69.5h.2M126.8 68.2h.2M127.1 69.5h.2M127.1 68.2h.2"/>
<path d="M127.3 69.5h.2M127.3 68.2h.2M127.6 69.5h.2M127.6 68.2h.2M127.9 69.5h.2M127.9 68.2h.2M128.2 69.5h.2M128.2 68.2h.2M128.5 69.5h.2M128.5 68.2h.2M128.8 69.5h.2M128.8 68.2h.2"/>
<path d="M129.1 69.5h.2M129.1 68.2h.2M129.4 69.5h.2M129.4 68.2h.2M129.7 69.5h.2M129.7 68.2h.2M130 69.5h.2M130 68.2h.2M130.3 69.5h.2M130.3 68.2h.2M130.5 69.5h.2M130.5 68.2h.2"/>
<path d="M130.8 69.5h.2M130.8 68.2h.2M131.1 69.5h.2M131.1 68.2h.2M131.4 69.5h.2M131.4 68.2h.2M131.7 69.5h.2M131.7 68.2h.2M132 69.5h.2M132 68.2h.2M132.3 69.5h.2M132.3 68.2h.2"/>
<path d="M132.6 69.5h.2M132.6 68.2h.2M132.9 69.5h.2M132.9 68.2h.2M133.2 69.5h.2M133.2 68.2h.2M133.5 69.5h.2M133.5 68.2h.2M133.8 69.5h.1M133.8 68.2h.1M134 69.5h.2M134 68.2h.2"/>
<path d="M134.3 69.5h.2M134.3 68.2h.2M134.6 69.5h.2M134.6 68.2h.2M134.9 69.5h.2M134.9 68.2h.2M135.2 69.5h.2M135.2 68.2h.2M135.5 69.5h.2M135.5 68.2h.2M135.8 69.5h.2M135.8 68.2h.2"/>
<path d="M136.1 69.5h.2M136.1 68.2h.2M136.4 69.5h.2M136.4 68.2h.2M136.7 69.5h.2M136.7 68.2h.2M136.9 69.5h.2M136.9 68.2h.2M137.2 69.5h.2M137.2 68.2h.2M137.5 69.5h.2M137.5 68.2h.2"/>
<path d="M137.8 69.5h.2M137.8 68.2h.2M138.1 69.5h.2M138.1 68.2h.2M138.4 69.5h.2M138.4 68.2h.2M138.7 69.5h.2M138.7 68.2h.2M139 69.5h.2M139 68.2h.2M139.3 69.5h.2M139.3 68.2h.2"/>
<path d="M139.6 68.2h.1M139.7 69.3v.2h.2M139.7 69.3v.2h-.1M139.7 66.2v.2h.2M139.7 60.1v.2M139.7 60.4v.2M139.7 60.7v.2M139.7 61v.2M139.7 61.3v.2M139.7 61.6v.2M139.7 61.9v.2M139.7 62.2v.2"/>
<path d="M139.7 62.5v.2M139.7 62.7v.2M139.7 63v.2M139.7 63.3v.2M139.7 63.6v.2M139.7 63.9v.2M139.7 64.2v.2M139.7 64.5v.2M139.7 64.8v.2M139.7 65.1v.2M139.7 65.4v.2M139.7 65.7v.2"/>
<path d="M139.7 66v.1M139.7 66.7v.2M139.7 67v.2M139.7 67.3v.1M139.7 67.6v.1M139.7 67.8v.2M139.7 68.1v.3M139.7 68.4v.3M139.7 68.7v.3M139.7 69v.2M139.9 66.4h-.2v.2M140 66.4h.2"/>
<path d="M140 69.5h.2M140.3 66.4h.2M140.3 69.5h.2M140.5 66.4h.3M140.6 69.5h.2M140.8 66.4h.3M140.9 69.5h.2M141 60.1v.2M141 60.4v.2M141 60.7v.2M141 61v.2M141 61.3v.2"/>
<path d="M141 61.6v.2M141 61.9v.2M141 62.2v.2M141 62.5v.2M141 62.7v.2M141 63v.2M141 63.3v.2M141 63.6v.2M141 63.9v.2M141 64.2v.2M141 64.5v.2M141 64.8v.2"/>
<path d="M141 65.1v.2M141 65.4v.2M141 65.7v.2M141 66v.1M141 66.2v.2M141.2 69.5h.2M141.2 66.4h.2M141.5 69.5h.1M141.5 66.4h.1M141.7 69.5h.2M141.7 66.4h.2M142 69.5h.2"/>
<path d="M142 66.4h.2M142.3 69.5h.2M142.3 66.4h.2M142.6 66.4h.2v.2v-.2zM142.8 69.3v.2h-.2h.2zM142.8 66.7v.2M142.8 67v.2M142.8 67.3v.1M142.8 67.6v.1M142.8 67.8v.2M142.8 68.1v.2M142.8 68.4v.2"/>
<path d="M142.8 68.7v.2M142.8 69v.2"/>
</g>
<g font-size="2.5">
<text x="183.7" y="171.4">TITLE:- WICKET GATE</text>
<text x="249" y="171.3">NIHVA TECHNOLOGIES</text>
<text x="252.7" y="174.1">PVT. LTD. PUNE</text>
</g>
<g font-size="2.2">
<text x="110.7" y="38">MS Sheet 1.2mm thick</text>
<text x="114" y="40.6">cladding outside</text>
<text x="102.1" y="64.6">Inside</text>
<text x="101.5" y="72.8">outside</text>
<text x="106.9" y="89.6">Clear Opening=1770</text>
<text x="150" y="90.5">Hinges</text>
<text x="99.6" y="99.1">40X40X2.6</text>
<text x="100" y="96.4">Inner tube</text>
<text x="128.1" y="96.5">Outer tube</text>
<text x="128.8" y="99.2">80X80X4</text>
<text x="180.3" y="131.7" transform="rotate(-90 180.3 131.7)">2000</text>
<text x="215.7" y="130">Note:-</text>
<text x="173" y="137.8" transform="rotate(-90 173 137.8)">Clear Height=1650</text>
<text x="215.8" y="133.9">1.All Dimension are in MM.</text>
<text x="216.1" y="142.6">3.Installation and Fabrication tolerance will be ±20mm</text>
<text x="216.2" y="138.3">2.Required all civil work is in Client Scope.</text>
<text x="216.3" y="146.2">4. Coating : Approved RAL 9002</text>
<text x="53.8" y="159.7">FFL</text>
<text x="129.4" y="159.3" transform="rotate(-90 129.4 159.3)">200</text>
<text x="184.2" y="159.7">FFL</text>
<text x="221.3" y="185.4">LOCATION -</text>
<text x="21.3" y="188.6">Rev No.</text>
<text x="31.7" y="188.6">Revision</text>
<text x="113.3" y="188.6">Date</text>
<text x="130.1" y="188.3">Revised By</text>
<text x="221.3" y="191.8">DWG NO:- NIHVA/22-23/CLT/0082</text>
<text x="221.3" y="188.6">PRODUCT - WICKET GATE</text>
<text x="265.4" y="191.8">REV- 0</text>
<text x="24.7" y="193.8">1</text>
<text x="31.8" y="193.9">Revision Done As Per Client Requirements</text>
<text x="113.2" y="194">23/07/2022</text>
<text x="130.7" y="194">Sujata</text>
<text x="221" y="195">SCALE: NTS</text>
<text x="241.1" y="195">SCALE:--</text>
<text x="252.2" y="195">1:1</text>
<text x="257.3" y="195">SHEET: 01 OF 01</text>
</g>
<text font-size="2.1" x="221.4" y="182.1">CLIENT - S.S.GHORPADE CONSTRUCTIONS PVT. LTD.</text>
<g font-size="1.9">
<text x="192.5" y="179.3">NAME</text>
<text x="203.5" y="179.3">DATE</text>
<text x="212.4" y="179.3">SIGN</text>
<text x="249.8" y="179.6">Website:- www.nihva.com</text>
<text x="252.1" y="177.8">Email:- info@nihva.com</text>
<text x="253.2" y="176">Tel : 020 66304033</text>
</g>
<g font-size="1.7">
<text x="183" y="184.9">CHECK</text>
<text x="183" y="182.1">DRAWN</text>
<text x="191.4" y="181.7">M.SUTAR</text>
<text x="191.4" y="185">M.SUTAR</text>
<text x="202.5" y="181.7">19-07-2022</text>
<text x="202.5" y="184.9">19-07-2022</text>
<text x="183" y="188.1">APPRD.</text>
<text x="190.9" y="188.3">A.KURHADE</text>
<text x="202.5" y="188.2">19-07-2022</text>
</g>
<g font-size="1.6">
<text x="184.7" y="167.6">This drawing &amp; design is the property of NIHVA TECHNOLOGIES. Not to be sold or copied to any other concern.</text>
<text x="188.6" y="194.8">ALL DIMENSION ARE IN mm</text>
</g>
<text font-size="1.5" x="183" y="191.4">If any queries contact : design@nihva.com</text>
</svg>
